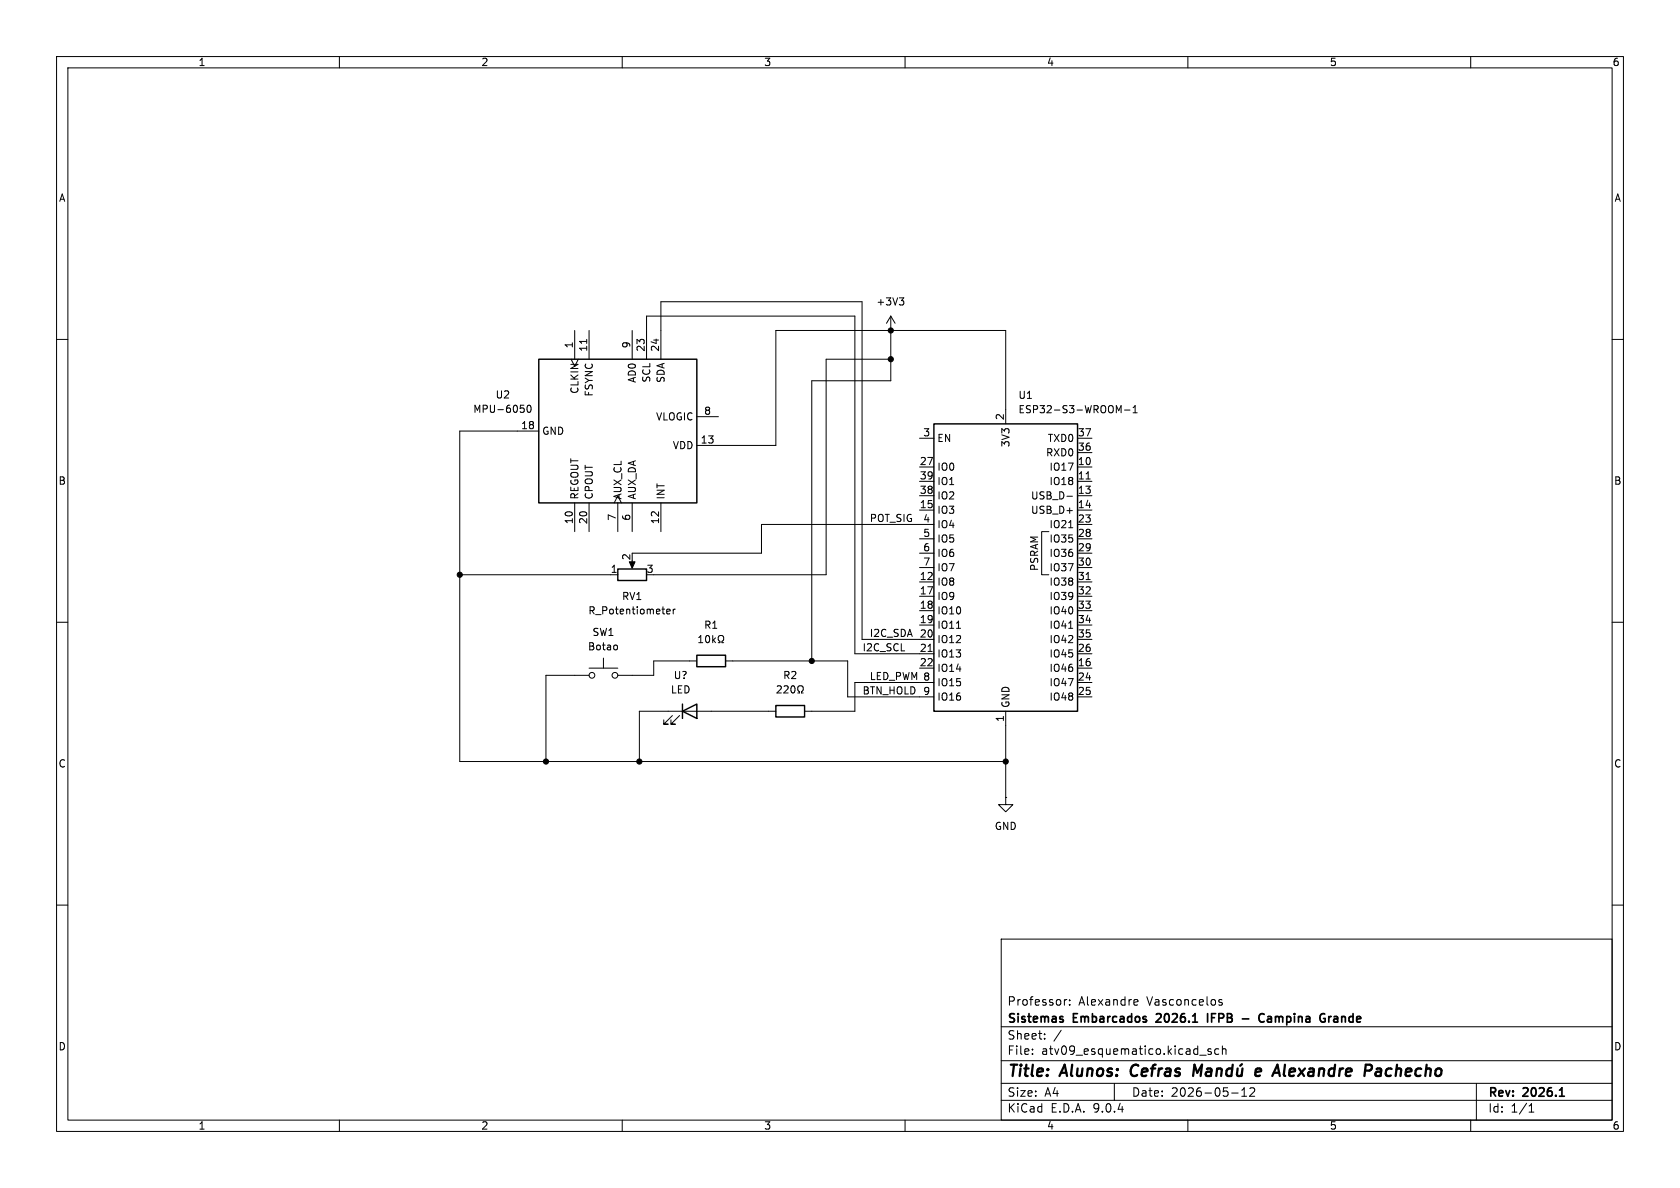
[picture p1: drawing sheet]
<svg xmlns="http://www.w3.org/2000/svg" width="297mm" height="210mm" viewBox="0 0 297 210" stroke-linecap="round" stroke-linejoin="round" font-family="sans-serif">
<g fill="none" stroke="#000" stroke-width=".18">
<path d="M10 10h277v190h-277zM12 12h273v186h-273zM60 10v2M110 10v2M160 10v2M210 10v2M260 10v2M101.6 58.4v5.1M103.7 60v.7M104.1 58.4v5.1M111.8 58.4v5.1M157.5 58.4h.1"/>
<path d="M157.5 55.9l-.8 1.3M157.5 55.9l.7 1.3M157.5 55.9v11.4h-14v49.5M159 52.6h.8l-.4 .5M159.5 53.1l.3 .3v.3l-.3 .2M10 60h2M92 71.6h.6M92.6 72.2l.1 .2-.1 .4M93.3 71.8l.2-.2a.68 .68 0 0 1 .4 .7 .68 .68 0 0 1-.4 .6l-.2-.1-.1-.4zM95.2 76.2h-13.9v58.4h96.5M101 63.5l.6 1.3 .6-1.3M114.3 63.5v-7.6h36.8v59.7h14"/>
<path d="M116.8 63.5v-10.2h35.6v59.7h12.7M123.2 73.7h3.8M157.5 63.5h-11.5v38.1h-30.4M162.6 77.5h2.5M177.8 74.9v-16.5h-40.6v20.3h-14M190.5 77.5h2.5M197.8 72.6l.4-.9v1.3M198.8 72.5h1M200.3 73h.7M200.3 72.1l.4-.4v1.3M285 60h2M101.6 88.9v5.1"/>
<path d="M104.1 88.9v5.1M109.2 88.9v5.1M111.8 88.9v5.1M111.8 99.1v1M116.8 88.9v5.1M162.6 82.6h2.5M162.6 85.1h2.5M162.6 87.6h2.5M162.6 90.2h2.5M162.6 95.3h2.5M162.6 97.8h2.5M165.1 92.7h-30.5v5.1h-22.8"/>
<path d="M185.4 94h-1.3v7.6h1.3M188.6 87.7h1M188.9 93.3h.7M190.5 82.6h2.5M190.5 85.1h2.5M190.5 87.6h2.5M190.5 90.2h2.5M190.5 92.7h2.5M190.5 95.3h2.5M190.5 97.8h2.5M190.5 80h2.5M192 84.7h.7"/>
<path d="M10 110h2M81.3 101.6h27.9M104.1 118.1h5.1M104.1 119.4h-7.6v15.2M106.7 116.3v1.8M108.9 114l.3 .3v.3l-.3 .3M117.9 108.1l.6-.1-.1-.3h-.4l-.1 .2v.6h.5M119 107.7v.8M119.4 107.7l-.4 .2M123.2 116.8h-7.6v2.6h-6.4M123.5 113.6h.7M123.5 112.7l.4-.4v1.3"/>
<path d="M124.9 112.5l.1-.2a.68 .68 0 0 1 .5 .7 .68 .68 0 0 1-.5 .6l-.1-.1-.2-.4zM126 112.3v1.3M126.1 113.1l.4 .5M126.5 112.8l-.5 .4M127 113.6h.3v-.2a.54 .54 0 0 1-.3-.8 .54 .54 0 0 1 .8-.2 .58 .58 0 0 1-.2 1v.2h.3M128.3 116.8h21.6v6.4h15.2M162.6 100.3h2.5M162.6 102.9h2.5M162.6 105.4h2.5M162.6 108h2.5M162.6 110.5h2.5M162.6 118.1h2.5"/>
<path d="M164.1 115.2h.7M169.1 111.1h.7M188.9 111.1h.7M190.5 100.3h2.5M190.5 102.9h2.5M190.5 105.4h2.5M190.5 108h2.5M190.5 110.5h2.5M190.5 113h2.5M190.5 115.6h2.5M190.5 118.1h2.5M192 102.5h.7"/>
<path d="M285 110h2M118.9 126.5l-1.6 1.5h.8h-.8v-.7M120.1 126.5l-1.5 1.5h.8h-.8v-.7M137.2 125.7h-24.2v8.9M137.4 121.4l.5-.2 .2 .4-.8 .9h.8M138.6 121.4l.5-.2 .2 .4-.7 .9h.7M139.9 121.4l.2-.2a.68 .68 0 0 1 .5 .7 .68 .68 0 0 1-.5 .6l-.2-.1-.1-.4zM141 122.5h.3v-.2a.54 .54 0 0 1-.2-.8 .54 .54 0 0 1 .7-.2 .58 .58 0 0 1-.1 1v.2h.3M165.1 120.7h-14v5h-8.9M177.8 125.7v15.3M190.5 120.7h2.5M190.5 123.2h2.5"/>
<path d="M177.8 141v1.2h1.3l-1.3 1.3-1.3-1.3h1.3M177.8 141h.1M10 160h2M177 166h108v32h-108zM188.2 176.7v1M188.6 176.7l-.3 .1-.1 .2M189.1 177.6v.1M189.1 176.8v.1M200.7 176.7l.4 .1 .1 .3-.7 .1M201.1 177.6l-.4 .1M216 176.8l-.3-.1-.2 .2v.2l.5 .2v.3h-.5M285 160h2"/>
<path d="M60 198v2M110 198v2M160 198v2M177 194.5h108M177 191.5h108M177 187.5h108M177 181.5h108M182.5 186.3v.1M182.5 185.5v.1M184.7 183.6v.1M184.7 182.8v.1M187.6 182.1l-1.3 2"/>
<path d="M197 191.5v3M210 198v2M212.1 186.5h1.1M214.1 185.5l-.4-.1-.2 .2 .1 .2 .5 .2v.3h-.6M215.5 185.5l-.5-.1-.3 .3v.4l.2 .2h.6M216.1 185.5l.2-.1 .4 .1v.9M216.1 184.9v1.5M217.7 193.2h1.2M219.5 193.8h.9M219.5 192.7l.5-.4v1.5M221 192.4l.5-.1 .2 .1 .1 .3-.9 1.1h.9M260 198v2"/>
<path d="M261 191.5v6.5M270.3 196.6h.9M270.3 195.5l.4-.4v1.5"/>
<circle cx="104.6" cy="119.4" r=".51"/>
<circle cx="108.7" cy="119.4" r=".51"/>
</g>
<g fill="none" stroke="#000" stroke-width=".3">
<path d="M187.8 179.7l.1 .1M204.5 179.3h-.1M205.2 179.8l-.9 .9h1M213.5 179.2v1.5M223.5 179.3a.6 .6 0 0 0-.8 0 .6 .6 0 0 0-.1 .7 .56 .56 0 0 0 .2 .6 .56 .56 0 0 0 .7-.1M224.6 179.7l-.5 .1M234.9 179.7v1M235.3 179.7l-.2 .1-.2 .2M187.8 180.2l.2 .2-.2 .3M219.6 180.1h1.2M224.6 180.1h-.3a.29 .29 0 0 0-.3 .3 .29 .29 0 0 0 .3 .3h.3M235.8 180.2v.4"/>
<path d="M275.7 193.8h.9"/>
</g>
<g fill="none" stroke="#000" stroke-width=".4">
<path d="M200.2 188.5a1.27 1.27 0 0 0 0 1.6M210.9 190.2l.3-2 .5 1.4 .8-1.4-.2 2M213.4 189l.2-.1 .5 .1v1.2M214.2 189.4h-.7a.4 .4 0 0 0-.3 .4 .4 .4 0 0 0 .2 .4l.7-.1M215.2 189.1a.49 .49 0 0 1 .8 .1l-.1 1M215.2 188.9l-.2 1.3M217.8 189a.66 .66 0 0 0-1 .3v.5l.1 .3 .2 .1 .6-.1M217.9 188.2l-.2 2M218.8 188.9l-.1 1.2a.57 .57 0 0 0 .8-.1M219.6 188.1l-.4 .3M219.7 188.9l-.2 1.3M222 189.5l.9-.1v-.4l-.2-.1-.6 .1-.2 .9 .3 .3 .5-.1"/>
<path d="M224.9 190.2l.9-2 .5 2M227 190.1l.2 .1M227.2 188.2l-.2 1.7M228 189.5l.9-.1v-.4l-.2-.1-.6 .1-.2 .9 .3 .3 .5-.1M229.7 188.9l.8 1.3M230.7 188.9l-1.2 1.3M231.5 189l.2-.1 .5 .1v1.2M232.3 189.4h-.7a.4 .4 0 0 0-.3 .4 .4 .4 0 0 0 .2 .4l.7-.1M233.3 189.1a.49 .49 0 0 1 .8 .1l-.1 1M233.3 188.9l-.2 1.3M235.9 189a.66 .66 0 0 0-1 .3v.5l.1 .3 .2 .1 .6-.1M236 188.2l-.2 2"/>
<path d="M236.9 188.9l-.2 1.3M237.5 188.9l-.4 .1-.3 .3M238 189.5l.9-.1v-.4l-.2-.1-.6 .1-.2 .9 .3 .3 .5-.1M241.3 189.3h.8a.55 .55 0 0 0 .4-.5 .55 .55 0 0 0-.3-.6h-.7l-.3 2M243.4 189l.2-.1 .5 .1v1.2M244.2 189.4h-.7a.4 .4 0 0 0-.3 .4 .4 .4 0 0 0 .2 .4l.7-.1"/>
</g>
<path d="M95.2 63.5h28v25.4h-28zM165.1 74.9h25.4v50.8h-25.4zM109.2 100.6h5.1v2h-5.1zM123.2 115.8h5.1v2.1h-5.1zM120.6 125.7l2.6-1.2v2.5zM120.6 124.5v2.5M137.2 124.7h5v2h-5z" fill="none" stroke="#000" stroke-width=".25"/>
<g fill="#000" stroke="#000" stroke-width=".18">
<path d="M111.3 99.3h1l-.5 1.2z"/>
<circle cx="157.5" cy="58.4" r=".46"/>
<circle cx="157.5" cy="63.5" r=".46"/>
<circle cx="81.3" cy="101.6" r=".46"/>
<circle cx="143.5" cy="116.8" r=".46"/>
<circle cx="96.5" cy="134.6" r=".46"/>
<circle cx="113" cy="134.6" r=".46"/>
<circle cx="177.8" cy="134.6" r=".46"/>
</g>
<g font-size="2.8">
<text x="178" y="190.9">Title:</text>
<text x="187.7" y="190.9">Alunos:</text>
<text x="200.7" y="190.9">Cefras</text>
<text x="224.4" y="190.9">e</text>
<text x="245.3" y="190.9">Pachecho</text>
</g>
<g font-size="2.1">
<text x="178" y="178">Professor:</text>
<text x="190.7" y="178">Alexandre</text>
<text x="202.8" y="178">Vasconcelos</text>
<text x="178" y="184">Sheet:</text>
<text x="178" y="181.2">Sistemas</text>
<text x="189.8" y="181.2">Embarcados</text>
<text x="205.1" y="181.2">2026.1</text>
<text x="214.7" y="181.2">IFPB</text>
<text x="225.1" y="181.2">Campina</text>
<text x="236.5" y="181.2">Grande</text>
<text x="178" y="186.7">File:</text>
<text x="184.1" y="186.7">atv09_esquematico.kicad_sch</text>
<text x="178" y="196.9">KiCad</text>
<text x="178" y="194.1">Size:</text>
<text x="184.7" y="194.1">A4</text>
<text x="185.7" y="196.9">E.D.A.</text>
<text x="193.3" y="196.9">9.0.4</text>
<text x="200" y="194.1">Date:</text>
<text x="207" y="194.1">2026-05-12</text>
<text x="263" y="194.3">Rev:</text>
<text x="263" y="196.9">Id:</text>
<text x="267.1" y="196.9">1/1</text>
<text x="269.4" y="194.3">2026.1</text>
</g>
<g font-size="1.8">
<text x="35" y="11.9">1</text>
<text x="85" y="11.9">2</text>
<text x="135" y="11.9">3</text>
<text x="185" y="11.9">4</text>
<text x="235" y="11.9">5</text>
<text x="285" y="11.9">6</text>
<text x="10.3" y="35.9">A</text>
<text x="285.3" y="35.9">A</text>
<text x="154.8" y="54.2">+3V3</text>
<text x="101.3" y="61.7" transform="rotate(-90 101.3 61.7)">1</text>
<text x="103.9" y="62.3" transform="rotate(-90 103.9 62.3)">11</text>
<text x="111.5" y="61.7" transform="rotate(-90 111.5 61.7)">9</text>
<text x="114" y="62.3" transform="rotate(-90 114 62.3)">23</text>
<text x="116.6" y="62.3" transform="rotate(-90 116.6 62.3)">24</text>
<text x="87.5" y="70.6">U2</text>
<text x="102.5" y="69.7" transform="rotate(-90 102.5 69.7)">CLKIN</text>
<text x="105" y="70.2" transform="rotate(-90 105 70.2)">FSYNC</text>
<text x="112.6" y="67.8" transform="rotate(-90 112.6 67.8)">AD0</text>
<text x="115.2" y="67.7" transform="rotate(-90 115.2 67.7)">SCL</text>
<text x="117.7" y="67.8" transform="rotate(-90 117.7 67.8)">SDA</text>
<text x="180" y="70.7">U1</text>
<text x="83.6" y="73.2">MPU-6050</text>
<text x="92" y="75.9">18</text>
<text x="95.8" y="77.1">GND</text>
<text x="115.9" y="74.5">VLOGIC</text>
<text x="124.4" y="73.4">8</text>
<text x="163.1" y="77.2">3</text>
<text x="177.5" y="74.4" transform="rotate(-90 177.5 74.4)">2</text>
<text x="180" y="73.3">ESP32-S3-WROOM-1</text>
<text x="190.5" y="77.2">37</text>
<text x="118.9" y="79.6">VDD</text>
<text x="123.8" y="78.5">13</text>
<text x="162.5" y="82.3">27</text>
<text x="165.6" y="78.3">EN</text>
<text x="165.6" y="83.4">IO0</text>
<text x="178.7" y="79.1" transform="rotate(-90 178.7 79.1)">3V3</text>
<text x="184.8" y="80.9">RXD0</text>
<text x="185.1" y="78.3">TXD0</text>
<text x="185.4" y="83.4">IO17</text>
<text x="190.5" y="79.8">36</text>
<text x="190.5" y="82.3">10</text>
<text x="10.3" y="85.9">B</text>
<text x="102.5" y="88.4" transform="rotate(-90 102.5 88.4)">REGOUT</text>
<text x="105" y="88.4" transform="rotate(-90 105 88.4)">CPOUT</text>
<text x="110.1" y="88.4" transform="rotate(-90 110.1 88.4)">AUX_CL</text>
<text x="112.6" y="88.4" transform="rotate(-90 112.6 88.4)">AUX_DA</text>
<text x="117.7" y="88.4" transform="rotate(-90 117.7 88.4)">INT</text>
<text x="162.5" y="84.8">39</text>
<text x="162.5" y="87.4">38</text>
<text x="162.5" y="89.9">15</text>
<text x="165.6" y="86">IO1</text>
<text x="165.6" y="88.5">IO2</text>
<text x="182.2" y="88.5">USB_D-</text>
<text x="185.4" y="86">IO18</text>
<text x="190.5" y="84.8">11</text>
<text x="190.5" y="87.4">13</text>
<text x="190.5" y="89.9">14</text>
<text x="285.3" y="85.9">B</text>
<text x="101.3" y="92.8" transform="rotate(-90 101.3 92.8)">10</text>
<text x="103.9" y="92.8" transform="rotate(-90 103.9 92.8)">20</text>
<text x="109" y="92.1" transform="rotate(-90 109 92.1)">7</text>
<text x="111.5" y="92.1" transform="rotate(-90 111.5 92.1)">6</text>
<text x="116.6" y="92.8" transform="rotate(-90 116.6 92.8)">12</text>
<text x="153.7" y="92.4">POT_SIG</text>
<text x="163.1" y="92.5">4</text>
<text x="163.1" y="95">5</text>
<text x="165.6" y="91">IO3</text>
<text x="165.6" y="93.6">IO4</text>
<text x="182.2" y="91">USB_D+</text>
<text x="185.4" y="93.6">IO21</text>
<text x="190.5" y="92.5">23</text>
<text x="190.5" y="95">28</text>
<text x="107.9" y="101.3">1</text>
<text x="111.5" y="99.1" transform="rotate(-90 111.5 99.1)">2</text>
<text x="114.2" y="101.3">3</text>
<text x="163.1" y="97.5">6</text>
<text x="163.1" y="100.1">7</text>
<text x="165.6" y="96.1">IO5</text>
<text x="165.6" y="98.7">IO6</text>
<text x="165.6" y="101.2">IO7</text>
<text x="183.7" y="101" transform="rotate(-90 183.7 101)">PSRAM</text>
<text x="185.4" y="96.1">IO35</text>
<text x="185.4" y="98.7">IO36</text>
<text x="185.4" y="101.2">IO37</text>
<text x="190.5" y="97.5">29</text>
<text x="190.5" y="100.1">30</text>
<text x="109.9" y="106.3">RV1</text>
<text x="162.5" y="102.6">12</text>
<text x="162.5" y="105.2">17</text>
<text x="162.5" y="107.7">18</text>
<text x="165.6" y="103.7">IO8</text>
<text x="165.6" y="106.3">IO9</text>
<text x="185.4" y="103.7">IO38</text>
<text x="185.4" y="106.3">IO39</text>
<text x="190.5" y="102.6">31</text>
<text x="190.5" y="105.2">32</text>
<text x="190.5" y="107.7">33</text>
<text x="103.9" y="108.8">R_Potentiometer</text>
<text x="104.6" y="112.6">SW1</text>
<text x="124.4" y="111.4">R1</text>
<text x="153.7" y="112.7">I2C_SDA</text>
<text x="162.5" y="110.2">19</text>
<text x="162.5" y="112.8">20</text>
<text x="165.6" y="108.8">IO10</text>
<text x="165.6" y="111.4">IO11</text>
<text x="165.6" y="113.9">IO12</text>
<text x="185.4" y="108.8">IO40</text>
<text x="185.4" y="111.4">IO41</text>
<text x="185.4" y="113.9">IO42</text>
<text x="190.5" y="110.2">34</text>
<text x="190.5" y="112.8">35</text>
<text x="103.9" y="115.2">Botao</text>
<text x="152.4" y="115.2">I2C_SCL</text>
<text x="162.5" y="115.3">21</text>
<text x="162.5" y="117.9">22</text>
<text x="165.6" y="116.4">IO13</text>
<text x="165.6" y="119">IO14</text>
<text x="185.4" y="116.4">IO45</text>
<text x="185.4" y="119">IO46</text>
<text x="190.5" y="115.3">26</text>
<text x="190.5" y="117.9">16</text>
<text x="118.5" y="122.8">LED</text>
<text x="119" y="120.2">U?</text>
<text x="138.4" y="120.2">R2</text>
<text x="152.4" y="122.8">BTN_HOLD</text>
<text x="153.7" y="120.3">LED_PWM 8</text>
<text x="163.1" y="122.9">9</text>
<text x="165.6" y="121.5">IO15</text>
<text x="165.6" y="124.1">IO16</text>
<text x="178.7" y="125.2" transform="rotate(-90 178.7 125.2)">GND</text>
<text x="185.4" y="121.5">IO47</text>
<text x="185.4" y="124.1">IO48</text>
<text x="190.5" y="120.4">24</text>
<text x="190.5" y="122.9">25</text>
<text x="177.5" y="127.7" transform="rotate(-90 177.5 127.7)">1</text>
<text x="10.3" y="135.9">C</text>
<text x="285.3" y="135.9">C</text>
<text x="175.8" y="146.9">GND</text>
<text x="10.3" y="185.9">D</text>
<text x="285.3" y="185.9">D</text>
<text x="35" y="199.9">1</text>
<text x="85" y="199.9">2</text>
<text x="135" y="199.9">3</text>
<text x="185" y="199.9">4</text>
<text x="235" y="199.9">5</text>
<text x="285" y="199.9">6</text>
</g>
</svg>
